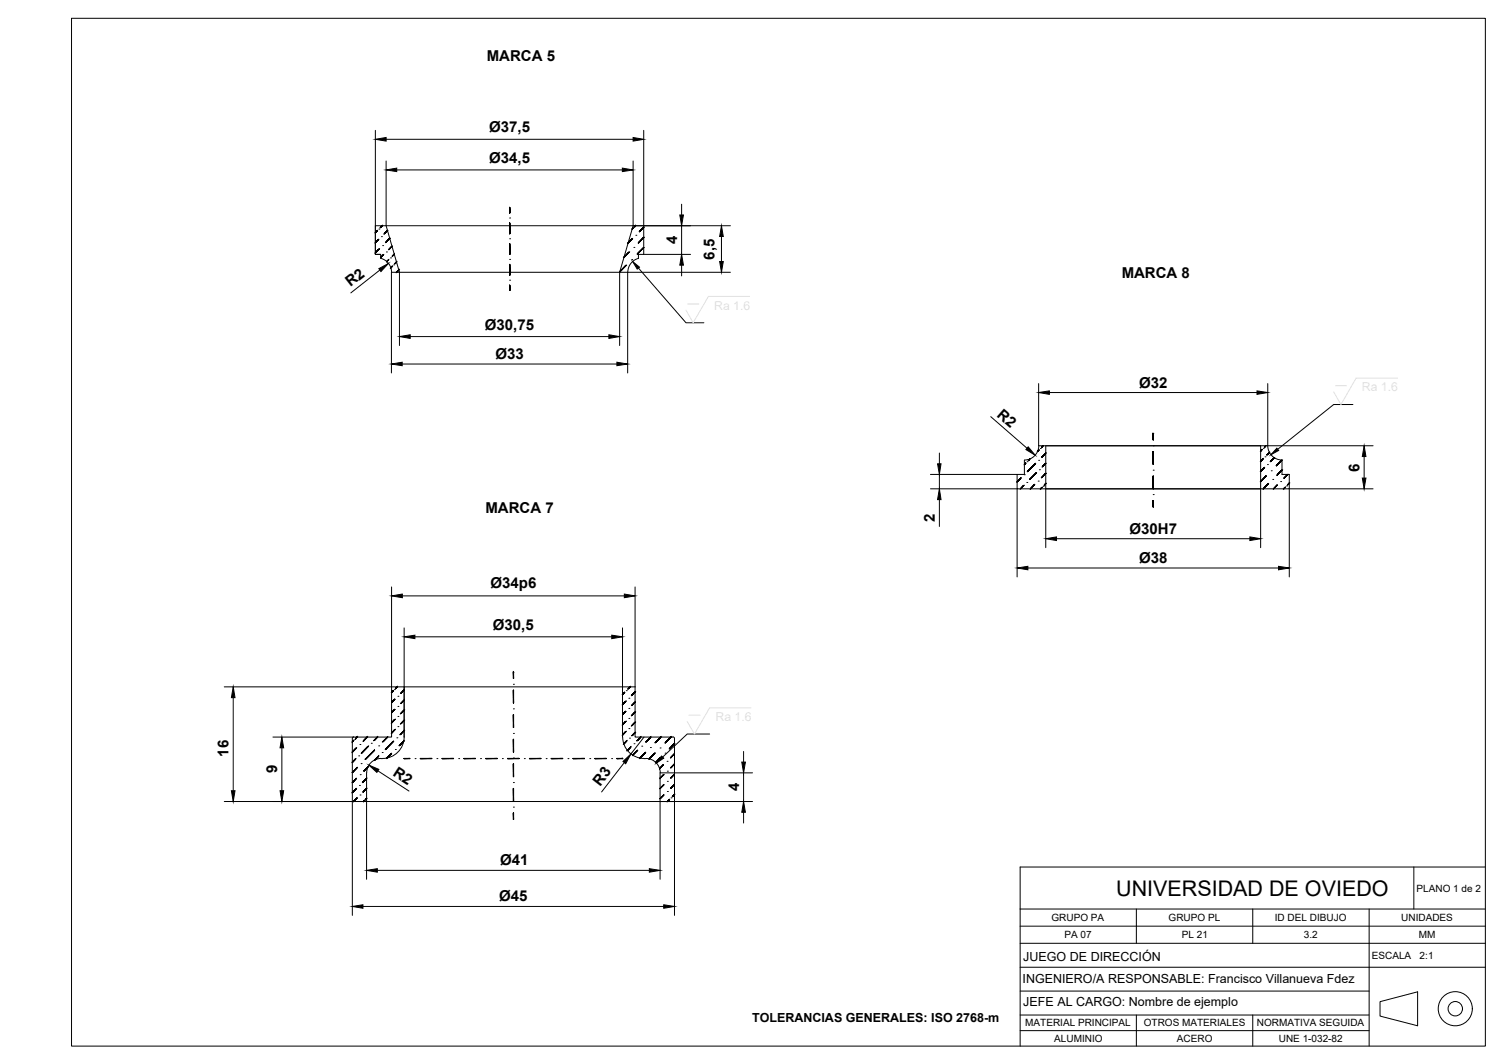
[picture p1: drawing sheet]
<svg xmlns="http://www.w3.org/2000/svg" width="420mm" height="297mm" viewBox="0 0 420 297" stroke-linecap="round" stroke-linejoin="round" font-family="sans-serif">
<!-- layer: 03_Ejes -->
<g fill="#000" stroke="#000" stroke-width=".28">
<path d="M142.4 58v1.5zM142.4 58v1.5zM142.4 58v1.5zM142.4 58v1.5z"/>
<path d="M142.4 73.8v3zM142.4 73.8v3zM142.4 73.8v3zM142.4 73.8v3z"/>
<path d="M142.4 68.1v2.9zM142.4 68.1v2.9zM142.4 68.1v2.9zM142.4 68.1v2.9z"/>
<path d="M142.4 62.3v3zM142.4 62.3v3zM142.4 62.3v3zM142.4 62.3v3z"/>
<path d="M142.4 79.6v1.5zM142.4 79.6v1.5zM142.4 79.6v1.5zM142.4 79.6v1.5z"/>
<path d="M322.2 132.9v3.6zM322.2 132.9v3.6zM322.2 132.9v3.6zM322.2 132.9v3.6z"/>
<path d="M322.2 126.1v3.5zM322.2 126.1v3.5zM322.2 126.1v3.5zM322.2 126.1v3.5z"/>
<path d="M322.2 121v1.8zM322.2 121v1.8zM322.2 121v1.8zM322.2 121v1.8z"/>
<path d="M322.2 139.7v1.8zM322.2 139.7v1.8zM322.2 139.7v1.8zM322.2 139.7v1.8z"/>
<path d="M143.4 192.7v3.5zM143.4 192.7l.1 3.5zM143.4 192.7l.1 3.5zM143.4 192.7l.1 3.5z"/>
<path d="M143.4 187.6v1.8zM143.4 187.6l.1 1.8zM143.4 187.6l.1 1.8zM143.4 187.6l.1 1.8z"/>
<path d="M143.4 213.3v3.5zM143.4 213.3l.1 3.5zM143.4 213.3l.1 3.5zM143.4 213.3l.1 3.5z"/>
<path d="M143.4 206.4v3.6zM143.4 206.4l.1 3.6zM143.4 206.4l.1 3.6zM143.4 206.4l.1 3.6z"/>
<path d="M143.4 199.5v3.6zM143.4 199.5l.1 3.6zM143.4 199.5l.1 3.6zM143.4 199.5l.1 3.6z"/>
<path d="M143.4 227v1.8zM143.4 227l.1 1.8zM143.4 227l.1 1.8zM143.4 227l.1 1.8z"/>
<path d="M143.4 220.1v3.6zM143.4 220.1l.1 3.6zM143.4 220.1l.1 3.6zM143.4 220.1l.1 3.6z"/>
</g>
<g fill="none" stroke="#000" stroke-width=".28">
<path d="M142.4 58v1.5zM142.4 58h.1M142.4 79.6v1.5zM142.4 78.2h.1M142.4 73.8v3zM142.4 72.4h.1M142.4 68.1v2.9zM142.4 66.7h.1M142.4 62.3v3zM142.4 60.9h.1M142.4 81.1h.1M322.2 139.7v1.8z"/>
<path d="M322.2 138.1h.1M322.2 132.9v3.6zM322.2 131.3h.1M322.2 126.1v3.5zM322.2 124.4h.1M322.2 121v1.8zM322.2 121h.1M322.2 141.5h.1M143.4 199.5l.1 3.6zM143.4 197.9h.1M143.4 192.7l.1 3.5zM143.4 191h.1"/>
<path d="M143.4 187.6l.1 1.8zM143.4 187.6h.1M143.4 218.5h.1M143.4 213.3l.1 3.5zM143.4 211.6h.1M143.4 206.4l.1 3.6zM143.4 204.8h.1M143.4 228.8h.1M143.4 227l.1 1.8zM143.4 225.3h.1M143.4 220.1l.1 3.6z"/>
</g>
<!-- layer: sombreado -->
<g fill="#000" stroke="#000" stroke-width=".28">
<path d="M104.9 64.9l.4-.5zM105.3 64.4l-.4 .5zM105.3 64.4l-.4 .5zM105.4 64.4l-.5 .5z"/>
<path d="M104.9 67.7l.8-.8zM105.7 66.9l-.8 .9zM105.7 66.9l-.8 .9zM105.7 66.9l-.8 .9z"/>
<path d="M104.9 70.6l1-1.1zM105.9 69.5l-1 1.1zM105.9 69.5l-1 1.1zM105.9 69.5l-1 1.1z"/>
<path d="M106.3 63.5l.5-.5zM106.8 63l-.5 .5zM106.8 63l-.5 .5zM106.8 63l-.5 .5z"/>
<path d="M106.3 71.9l.8-.8zM107.1 71.1l-.8 .8zM107.1 71.1l-.8 .8zM106.3 71.9l.9-.8z"/>
<path d="M107.4 65.2l.8-.9zM108.2 64.3l-.8 1zM108.2 64.3l-.8 1zM108.2 64.4l-.8 .9z"/>
<path d="M107.8 67.6l1.1-1.1zM108.9 66.5l-1.1 1.1zM108.9 66.5l-1 1.1zM108.9 66.6l-1 1z"/>
<path d="M108 73l.6-.5zM108 73.1l.6-.6zM108.6 72.5l-.6 .6zM108 73.1l.6-.6z"/>
<path d="M108.7 69.6l.8-.9zM109.5 68.7l-.8 .9zM109.5 68.7l-.8 .9zM109.5 68.8l-.8 .8z"/>
<path d="M109.6 74.3l-.5 .5zM109.6 74.3l-.5 .5zM109.6 74.3l-.4 .5zM109.6 74.4l-.4 .4z"/>
<path d="M109.6 71.5l.6-.6zM110.2 70.9l-.6 .6zM110.2 70.9l-.6 .6zM109.6 71.5l.6-.5z"/>
<path d="M110.3 73.6l.5-.5zM110.8 73.1l-.4 .5zM110.8 73.1l-.4 .5zM110.8 73.1l-.4 .5z"/>
<path d="M110.7 76l.2-.2zM110.9 75.8l-.2 .2zM110.9 75.8l-.1 .2zM110.9 75.8l-.1 .2z"/>
<path d="M111.2 75.5l.2-.2zM111.4 75.3l-.1 .3zM111.4 75.3l-.1 .3zM111.4 75.3l-.1 .3z"/>
<path d="M174.9 74.1l-1.8 1.7zM174.9 74.1l-1.8 1.7zM174.9 74.1l-1.7 1.7zM174.9 74.1l-1.7 1.7z"/>
<path d="M174.3 71.8l1.4-1.4zM175.7 70.4l-1.4 1.5zM175.7 70.4l-1.4 1.5zM175.7 70.4l-1.4 1.5z"/>
<path d="M176.6 66.7l-1.2 1.2zM176.6 66.7l-1.2 1.2zM176.6 66.7l-1.1 1.2zM176.6 66.7l-1.1 1.2z"/>
<path d="M176.6 63.9l.2-.2zM176.8 63.7l-.2 .2zM176.8 63.7l-.1 .2zM176.8 63.7l-.1 .2z"/>
<path d="M177.2 63.2l.3-.2zM177.5 63l-.2 .3zM177.5 63l-.2 .3zM177.5 63l-.2 .3z"/>
<path d="M178.1 70.9l1.7-1.8zM178.1 70.9l1.7-1.8zM179.8 69.1l-1.7 1.8zM179.8 69.1l-1.7 1.8z"/>
<path d="M178.4 67.8l1.4-1.5zM179.8 66.3l-1.4 1.5zM179.8 66.3l-1.4 1.5zM179.8 66.3l-1.4 1.5z"/>
<path d="M178.6 64.6l1.2-1.2zM179.8 63.4l-1.1 1.3zM179.8 63.4l-1.1 1.3zM179.8 63.5l-1.1 1.2z"/>
<path d="M284.1 134.5l1.1-1zM285.2 133.5l-1.1 1zM285.2 133.5l-1 1zM285.2 133.5l-1 1z"/>
<path d="M286 135.5l-.9 1zM286 135.5l-.9 1zM286 135.5l-.9 1zM286 135.5l-.9 1z"/>
<path d="M286.6 129.3l-.4 .4zM286.6 129.3l-.4 .4zM286.6 129.3l-.4 .4zM286.6 129.3l-.4 .4z"/>
<path d="M287.1 131.6l2.1-2.2zM289.2 129.4l-2.1 2.2zM289.2 129.4l-2.1 2.2zM289.2 129.5l-2.1 2.1z"/>
<path d="M287.3 128.5l.4-.4zM287.7 128.1l-.4 .5zM287.7 128.1l-.4 .5zM287.7 128.1l-.4 .5z"/>
<path d="M287.7 133.8l1.8-1.8zM289.5 132l-1.8 1.8zM289.5 132l-1.8 1.8zM289.5 132l-1.8 1.8z"/>
<path d="M287.9 136.4l1.1-1.1zM289 135.3l-1.1 1.2zM289 135.3l-1.1 1.2zM289 135.4l-1.1 1.1z"/>
<path d="M290.2 125.6l-.3 .4zM290.2 125.6l-.3 .4zM290.2 125.6l-.3 .4zM290.2 125.6l-.3 .4z"/>
<path d="M290.7 136.4l.3-.3zM291 136.1l-.3 .4zM291 136.1l-.3 .4zM291.1 136.1l-.4 .4z"/>
<path d="M291 124.8l.4-.4zM291.4 124.4l-.4 .5zM291.4 124.4l-.4 .5zM291.4 124.4l-.4 .5z"/>
<path d="M291 133.3l1.1-1.1zM292.1 132.2l-1.1 1.1zM292.1 132.2l-1.1 1.1zM292.1 132.2l-1.1 1.1z"/>
<path d="M291.1 127.5l1-1zM292.1 126.5l-1 1.1zM292.1 126.5l-1 1.1zM292.1 126.5l-1 1.1z"/>
<path d="M291.2 130.2l.9-.8zM291.2 130.3l.9-.9zM292.1 129.4l-.8 .9zM292.1 129.4l-.8 .9z"/>
<path d="M292.1 135l-.3 .4zM292.1 135l-.3 .4zM292.1 135l-.3 .4zM292.1 135l-.3 .4z"/>
<path d="M352.5 125.5l-.3 .4zM352.5 125.5l-.3 .4zM352.5 125.5l-.3 .4zM352.6 125.5l-.4 .4z"/>
<path d="M352.2 128.7l.6-.6zM352.8 128.1l-.6 .7zM352.8 128.1l-.6 .7zM352.8 128.1l-.6 .7z"/>
<path d="M353.1 130.6l-.9 1zM353.1 130.6l-.9 1zM353.1 130.6l-.9 1zM353.1 130.6l-.9 1z"/>
<path d="M353.7 132.9l-1.5 1.5zM353.7 132.9l-1.5 1.5zM353.7 132.9l-1.5 1.5zM353.7 132.9l-1.5 1.5z"/>
<path d="M352.9 136.4l1.3-1.3zM354.2 135.1l-1.3 1.4zM354.2 135.1l-1.2 1.4zM354.3 135.1l-1.3 1.4z"/>
<path d="M353.2 124.8l.4-.4zM353.2 124.8l.4-.4zM353.6 124.4l-.3 .5zM353.6 124.4l-.3 .5z"/>
<path d="M353.9 126.9l.7-.6zM354.6 126.3l-.6 .7zM354.6 126.3l-.6 .7zM354.6 126.3l-.6 .7z"/>
<path d="M354.9 128.8l1-1zM355 128.8l.9-1zM355.9 127.8l-.9 1zM355.9 127.8l-.9 1z"/>
<path d="M356.8 135.4l-1 1.1zM356.8 135.4l-1 1.1zM356.8 135.4l-1 1.1zM356.8 135.4l-1 1.1z"/>
<path d="M356.5 130l1.6-1.5zM358.1 128.5l-1.5 1.5zM358.1 128.5l-1.5 1.5zM358.1 128.5l-1.5 1.5z"/>
<path d="M356.8 132.6l1.3-1.4zM358.1 131.2l-1.3 1.4zM358.1 131.2l-1.3 1.4zM358.1 131.3l-1.3 1.3z"/>
<path d="M358.6 136.4l.4-.4zM359 136l-.4 .5zM359 136l-.4 .5zM359 136l-.4 .5z"/>
<path d="M358.7 133.5l1-1.1zM359.7 132.4l-1 1.1zM359.7 132.4l-1 1.1zM359.7 132.4l-1 1.1z"/>
<path d="M359.7 135.3l.5-.4zM360.2 134.9l-.5 .4zM360.2 134.9l-.4 .4zM360.2 134.9l-.4 .4z"/>
<path d="M109.4 193.3l.4-.4zM109.8 192.9l-.4 .4zM109.8 192.9l-.4 .4zM109.8 192.9l-.4 .4z"/>
<path d="M110.3 195.2l-.9 .9zM110.3 195.2l-.9 .9zM110.3 195.2l-.9 .9zM109.4 196.1l.9-.9z"/>
<path d="M109.4 198.9l.9-.9zM110.3 198l-.9 1zM110.3 198l-.9 1zM109.4 199l.9-.9z"/>
<path d="M111 191.7l-.5 .5zM111 191.7l-.5 .5zM111 191.7l-.4 .5zM111 191.8l-.4 .4z"/>
<path d="M112 193.5l.9-.9zM112 193.5l.9-.9zM112.9 192.6l-.9 1zM112.9 192.6l-.9 1z"/>
<path d="M112 196.4l.9-1zM112 196.4l.9-1zM112.9 195.4l-.9 1zM112.9 195.5l-.9 .9z"/>
<path d="M112 199.2l.9-1zM112.9 198.2l-.9 1zM112.9 198.2l-.9 1zM112.9 198.3l-.9 .9z"/>
<path d="M173.9 193.8l.6-.5zM174.5 193.3l-.6 .6zM174.5 193.3l-.6 .6zM174.5 193.3l-.6 .6z"/>
<path d="M173.9 196.7l.9-.9zM174.8 195.8l-.9 .9zM174.8 195.8l-.9 .9zM174.8 195.8l-.9 .9z"/>
<path d="M173.9 199.5l.9-.9zM174.8 198.6l-.9 .9zM174.8 198.6l-.9 .9zM173.9 199.5l.9-.9z"/>
<path d="M175.5 192.3l.5-.6zM176 191.7l-.5 .6zM176 191.7l-.5 .6zM176 191.8l-.5 .5z"/>
<path d="M176.5 194.1l.9-.9zM177.4 193.2l-.9 .9zM177.4 193.2l-.9 .9zM177.4 193.2l-.9 .9z"/>
<path d="M176.5 196.9l.9-.9zM176.5 196.9l.9-.9zM177.4 196l-.9 1zM177.4 196l-.9 1z"/>
<path d="M176.5 199.7l.9-.9zM177.4 198.8l-.9 1zM177.4 198.8l-.9 1zM177.4 198.8l-.9 1z"/>
<path d="M98.4 207.1l.4-.4zM98.8 206.7l-.4 .4zM98.8 206.7l-.3 .4zM98.8 206.8l-.3 .3z"/>
<path d="M99.5 208.9l-1.1 1.1zM99.5 208.9l-1.1 1.1zM99.5 208.9l-1 1.1zM99.5 208.9l-1 1.1z"/>
<path d="M98.4 212.8l.9-.9zM99.3 211.9l-.9 .9zM99.3 211.9l-.8 .9zM99.4 211.9l-.9 .9z"/>
<path d="M99.7 214.3l-1.3 1.3zM99.7 214.3l-1.3 1.3zM99.7 214.3l-1.2 1.3zM99.7 214.4l-1.2 1.2z"/>
<path d="M99.5 217.3l-1.1 1.2zM99.5 217.3l-1.1 1.2zM99.5 217.3l-1 1.2zM99.6 217.3l-1.1 1.2z"/>
<path d="M99.4 206.1l.4-.4zM99.8 205.7l-.4 .4zM99.8 205.7l-.4 .4zM99.8 205.8l-.4 .3z"/>
<path d="M101 210.2l1.8-1.8zM102.8 208.4l-1.8 1.8zM102.8 208.4l-1.8 1.8zM102.9 208.4l-1.9 1.8z"/>
<path d="M101.3 218.3l1.1-1.1zM102.4 217.2l-1 1.1zM102.4 217.2l-1 1.1zM102.4 217.3l-1 1z"/>
<path d="M102.6 205.7l-1.1 1.2zM102.6 205.7l-1.1 1.2zM102.6 205.7l-1 1.2zM102.6 205.8l-1 1.1z"/>
<path d="M101.6 215.2l1.2-1.1zM101.6 215.2l1.2-1.1zM102.8 214.1l-1.1 1.2zM102.8 214.1l-1.1 1.2z"/>
<path d="M102 211.9l2.6-2.5zM104.6 209.4l-2.5 2.6zM104.6 209.4l-2.5 2.6zM104.6 209.4l-2.5 2.6z"/>
<path d="M104.5 206.7l1-1zM105.5 205.7l-1 1zM105.5 205.7l-.9 1zM105.5 205.8l-.9 .9z"/>
<path d="M104.7 212.1l1-1zM105.7 211.1l-1 1.1zM105.7 211.1l-1 1.1zM105.7 211.1l-1 1.1z"/>
<path d="M106.9 207l1.3-1.2zM107 207l1.2-1.2zM108.2 205.8l-1.2 1.3zM108.2 205.8l-1.2 1.3z"/>
<path d="M107.7 209.1l2.2-2.1zM109.9 207l-2.2 2.2zM109.9 207l-2.2 2.2zM109.9 207l-2.2 2.2z"/>
<path d="M108 211.6l1.3-1.2zM109.3 210.4l-1.3 1.3zM109.3 210.4l-1.2 1.3zM109.3 210.4l-1.2 1.3z"/>
<path d="M110.3 200.9l-.9 .9zM110.3 200.9l-.9 .9zM110.3 200.9l-.9 .9zM110.3 200.9l-.9 .9z"/>
<path d="M109.4 204.6l.9-.9zM110.3 203.7l-.9 .9zM110.3 203.7l-.9 .9zM110.3 203.7l-.9 .9z"/>
<path d="M111.5 208.1l1.3-1.3zM112.8 206.8l-1.2 1.3zM112.8 206.8l-1.2 1.3zM112.8 206.9l-1.2 1.2z"/>
<path d="M111.8 205l1.1-1.1zM112.9 203.9l-1.1 1.1zM112.9 203.9l-1.1 1.1zM112.9 203.9l-1.1 1.1z"/>
<path d="M112 202l.9-.9zM112.9 201.1l-.9 .9zM112.9 201.1l-.9 .9zM112.9 201.1l-.9 .9z"/>
<path d="M112.9 211.7h1.6zM112.9 211.8l1.6-.1zM112.9 211.8l1.6-.1zM112.9 211.8h1.6z"/>
<path d="M117.4 211.7h3.2zM117.4 211.8l3.2-.1zM117.4 211.8l3.2-.1zM117.4 211.8h3.2z"/>
<path d="M123.5 211.7h3.2zM123.5 211.8l3.2-.1zM123.5 211.8l3.2-.1zM123.5 211.8h3.2z"/>
<path d="M129.6 211.7h3.2zM129.6 211.8l3.2-.1zM129.6 211.8l3.2-.1zM129.6 211.8h3.2z"/>
<path d="M135.7 211.7h3.2zM135.7 211.8l3.2-.1zM135.7 211.8l3.2-.1zM135.7 211.8h3.2z"/>
<path d="M141.8 211.7h3.2zM141.8 211.8l3.2-.1zM141.8 211.8l3.2-.1zM141.8 211.8h3.2z"/>
<path d="M147.9 211.7h3.2zM147.9 211.8l3.2-.1zM147.9 211.8l3.2-.1zM147.9 211.8h3.2z"/>
<path d="M154 211.7h3.2zM154 211.8l3.2-.1zM154 211.8l3.2-.1zM154 211.8h3.2z"/>
<path d="M160.1 211.7h3.2zM160.1 211.8l3.2-.1zM160.1 211.8l3.2-.1zM160.1 211.8h3.2z"/>
<path d="M166.2 211.7h3.2zM166.2 211.8l3.2-.1zM166.2 211.8l3.2-.1zM166.2 211.8h3.2z"/>
<path d="M172.3 211.7h1.6zM172.3 211.8l1.6-.1zM172.3 211.8l1.6-.1zM172.3 211.8h1.6z"/>
<path d="M173.9 202.3l.9-.9zM174.8 201.4l-.9 .9zM174.8 201.4l-.9 .9zM174.8 201.4l-.9 .9z"/>
<path d="M173.9 205.1l.9-.9zM174.8 204.2l-.9 1zM174.8 204.2l-.9 1zM174.8 204.2l-.9 1z"/>
<path d="M174.2 207.6l.8-.8zM175 206.8l-.8 .9zM175 206.8l-.7 .9zM175.1 206.8l-.8 .9z"/>
<path d="M175.2 209.5l1-1zM176.2 208.5l-1 1zM176.2 208.5l-.9 1zM176.2 208.6l-.9 .9z"/>
<path d="M176.5 202.6l.9-1zM177.4 201.6l-.9 1zM177.4 201.6l-.9 1zM177.4 201.7l-.9 .9z"/>
<path d="M176.6 205.3l.8-.8zM177.4 204.5l-.8 .8zM177.4 204.5l-.8 .8zM177.4 204.5l-.8 .8z"/>
<path d="M176.7 210.8l1.3-1.3zM178 209.5l-1.3 1.3zM178 209.5l-1.3 1.3zM176.7 210.8l1.4-1.3z"/>
<path d="M179 205.7l-1 1zM179 205.7l-1 1.1zM179 205.7l-1 1.1zM179 205.8l-1 1z"/>
<path d="M180.3 210.1l-1.6 1.6zM180.3 210.1l-1.6 1.6zM180.3 210.1l-1.5 1.6zM180.3 210.1l-1.5 1.6z"/>
<path d="M180.5 207.1l1.3-1.4zM181.8 205.7l-1.3 1.4zM181.8 205.7l-1.3 1.4zM181.8 205.8l-1.3 1.3z"/>
<path d="M181.4 211.8l1.5-1.5zM182.9 210.3l-1.5 1.6zM182.9 210.3l-1.5 1.6zM182.9 210.3l-1.5 1.6z"/>
<path d="M183 207.3l1.6-1.6zM184.6 205.7l-1.5 1.6zM184.6 205.7l-1.5 1.6zM184.6 205.8l-1.5 1.5z"/>
<path d="M184.5 211.5l-1.3 1.4zM184.5 211.5l-1.3 1.4zM184.5 211.5l-1.3 1.4zM184.5 211.5l-1.3 1.4z"/>
<path d="M184.2 214.6l1.1-1.1zM185.3 213.5l-1.1 1.1zM185.3 213.5l-1.1 1.1zM184.2 214.6l1.1-1z"/>
<path d="M184.4 217.2l1-1zM185.4 216.2l-1 1.1zM185.4 216.2l-1 1.1zM184.4 217.3l1.1-1z"/>
<path d="M185.8 207.3l1.7-1.6zM187.5 205.7l-1.6 1.7zM187.5 205.7l-1.6 1.7zM187.5 205.8l-1.6 1.6z"/>
<path d="M188.4 207.6l-1.4 1.4zM188.4 207.6l-1.3 1.4zM188.4 207.6l-1.3 1.4zM188.4 207.6l-1.3 1.4z"/>
<path d="M187.3 211.5l1.1-1.1zM187.3 211.5l1.1-1.1zM188.4 210.4l-1 1.2zM188.4 210.5l-1 1.1z"/>
<path d="M187.4 214.3l1-1zM187.4 214.3l1-1zM188.4 213.3l-1 1.1zM188.4 213.3l-1 1.1z"/>
<path d="M187.4 217.2l1-1.1zM187.4 217.2l1-1.1zM188.4 216.1l-1 1.1zM188.4 216.1l-1 1.1z"/>
<path d="M187.4 220l1-1.1zM187.4 220l1-1.1zM188.4 218.9l-1 1.1zM188.4 219l-1 1z"/>
<path d="M98.4 221.2l1-1zM99.4 220.2l-1 1.1zM99.4 220.2l-.9 1.1zM99.4 220.2l-.9 1.1z"/>
<path d="M98.8 223.7l.9-.9zM99.7 222.8l-.9 1zM99.7 222.8l-.9 1zM99.7 222.8l-.9 1z"/>
<path d="M101.4 221.1l1-1zM102.4 220.1l-.9 1zM102.4 220.1l-.9 1zM102.4 220.1l-.9 1z"/>
<path d="M101.6 223.7l.2-.2zM101.8 223.5l-.2 .3zM101.8 223.5l-.2 .3zM101.8 223.5l-.2 .3z"/>
<path d="M102.2 223.1l.2-.2zM102.4 222.9l-.2 .3zM102.4 222.9l-.2 .3zM102.4 222.9l-.2 .3z"/>
<path d="M184.4 220.1l1-1zM185.4 219.1l-1 1zM185.4 219.1l-1 1zM184.4 220.1l1.1-1z"/>
<path d="M184.4 222.9l1-1zM185.4 221.9l-1 1.1zM185.4 221.9l-1 1.1zM184.4 223l1.1-1.1z"/>
<path d="M186.4 223.7l.5-.5zM186.9 223.2l-.5 .6zM186.9 223.2l-.4 .6zM186.9 223.3l-.4 .5z"/>
<path d="M187.9 222.3l.5-.6zM188.4 221.7l-.5 .6zM188.4 221.7l-.5 .6zM188.4 221.8l-.5 .5z"/>
</g>
<g fill="none" stroke="#000" stroke-width=".28">
<path d="M104.9 64.9h.1M104.9 67.8h.1M104.9 70.6h.1M105.3 64.4l-.4 .5zM105.7 66.9l-.8 .9zM105.8 64h.1M105.9 69.5l-1 1.1zM106.3 71.9h.1M106.6 66.1h.1M106.8 63l-.5 .5zM106.8 63h.1M106.9 68.6h.1"/>
<path d="M107.1 71.1l-.8 .8zM107.9 70.3h.1M108 73.1h.1M108 73l.6-.5zM108.2 64.3l-.8 1zM108.2 64.4h.1M108.9 66.5l-1.1 1.1zM108.9 66.6h.1M109.1 72h.1M109.1 74.8h.1M109.5 68.7l-.8 .9zM109.5 68.8h.1"/>
<path d="M109.6 74.3l-.5 .5zM110 73.9h.1M110.2 70.9l-.6 .6zM110.2 71h.1M110.7 76h.1M110.8 73.1l-.4 .5zM110.8 73.1h.1M110.9 75.8l-.2 .2zM111.1 75.7h.1M111.4 75.3l-.1 .3zM111.4 75.3h.1M173.1 75.8h.1"/>
<path d="M174.3 71.9h.1M174.9 74.1l-1.8 1.7zM175.4 67.9h.1M175.7 70.4l-1.4 1.5zM176.5 72.5h.1M176.6 66.7l-1.2 1.2zM176.6 63.9h.1M176.8 63.7l-.2 .2zM177.1 63.4h.1M177.1 69.1h.1M177.5 63l-.2 .3zM177.5 63h.1"/>
<path d="M177.6 65.7h.1M178.1 70.9l1.8-1.8zM178.4 67.8l1.5-1.5zM178.6 64.6l1.3-1.1zM179.8 63.5h.1M179.8 66.3h.1M179.8 69.1h.1M284.1 134.5h.1M285.1 136.5h.1M285.2 133.5l-1.1 1zM286 135.5l-.9 1zM286.1 132.5h.1"/>
<path d="M286.2 129.7h.1M286.6 129.3l-.4 .4zM286.9 134.7h.1M286.9 128.9h.1M287.3 128.5l.4-.4zM287.7 133.8l1.9-1.8zM287.7 128.1h.1M287.9 136.5h.1M289 135.3l-1.1 1.2zM289.2 129.4l-2.1 2.2zM289.9 126h.1M290 134.3h.1"/>
<path d="M290.2 128.5h.1M290.2 125.6l-.3 .4zM290.4 131.1h.1M290.6 125.2h.1M290.7 136.5h.1M291 124.8l.4-.4zM291 136.1l-.3 .4zM291.2 130.2l1-.8zM291.4 124.4h.1M291.4 135.7h.1M292.1 126.5l-1 1.1zM292.1 126.5h.1"/>
<path d="M292.1 129.4h.1M292.1 132.2l-1.1 1.1zM292.1 132.2h.1M292.1 135l-.3 .4zM292.1 135h.1M352.2 125.9h.1M352.2 128.8h.1M352.2 131.6h.1M352.2 134.4h.1M352.5 125.5l-.3 .4zM352.8 128.1l-.6 .7zM352.9 125.2h.1"/>
<path d="M352.9 136.5h.1M353.1 130.6l-.9 1zM353.4 127.5h.1M353.6 124.4l-.3 .5zM353.6 124.4h.1M353.7 132.9l-1.5 1.5zM354.1 129.7h.1M354.2 135.1l-1.3 1.4zM354.6 126.3l-.6 .7zM354.6 126.3h.1M354.9 128.8l1.1-1zM355.1 131.4h.1"/>
<path d="M355.6 133.8h.1M355.8 136.5h.1M355.9 127.8h.1M356.5 130l1.6-1.5zM356.8 132.6l1.4-1.3zM356.8 135.4l-1 1.1zM357.8 134.4h.1M358.1 128.5h.1M358.1 131.3h.1M358.6 136.5h.1M358.7 133.5l1.1-1.1zM359 136l-.4 .5z"/>
<path d="M359.4 135.7h.1M359.7 132.4h.1M360.2 134.9l-.5 .4zM360.2 134.9h.1M109.4 193.3h.1M109.4 193.3l.4-.4zM109.4 196.1h.1M109.4 199h.1M110.2 192.5h.1M110.3 195.2l-.9 .9zM110.3 198l-.9 1zM111 191.7l-.5 .5z"/>
<path d="M111 191.8h.1M111.2 194.4h.1M111.2 197.2h.1M112.9 192.6l-.9 1zM112.9 192.6h.1M112.9 195.4l-.9 1zM112.9 195.5h.1M112.9 198.2l-.9 1zM112.9 198.3h.1M173.9 193.9h.1M173.9 196.7h.1M173.9 199.5h.1"/>
<path d="M174.5 193.3l-.6 .6zM174.8 195.8l-.9 .9zM174.8 198.6l-.9 .9zM175 192.8h.1M175.7 194.9h.1M175.7 197.8h.1M176 191.7l-.5 .6zM176 191.8h.1M177.4 193.2l-.9 .9zM177.4 193.2h.1M177.4 196l-.9 1zM177.4 196h.1"/>
<path d="M177.4 198.8l-.9 1zM177.4 198.8h.1M98.4 207.1h.1M98.4 210h.1M98.4 212.8h.1M98.4 215.6h.1M98.4 218.5h.1M98.8 206.7l-.4 .4zM99.1 206.4h.1M99.3 211.9l-.9 .9zM99.5 208.9l-1.1 1.1zM99.5 217.3l-1.1 1.2z"/>
<path d="M99.7 214.3l-1.3 1.3zM99.8 205.7l-.4 .4zM99.8 205.8h.1M100.2 211h.1M100.4 219.3h.1M100.5 207.8h.1M100.6 216.3h.1M100.9 213.2h.1M101.6 215.2l1.2-1.1zM102 211.9l2.6-2.4zM102.4 217.2l-1 1.1zM102.4 217.3h.1"/>
<path d="M102.6 205.7l-1.1 1.2zM102.6 205.8h.1M102.8 214.1h.1M102.8 208.4l-1.8 1.8zM103.7 207.5h.1M104.7 212.2h.1M105.5 205.7l-1 1zM105.5 205.8h.1M105.7 211.1l-1 1.1zM105.8 208.2h.1M106.8 210.1h.1M106.9 207l1.4-1.2z"/>
<path d="M108 211.7h.1M108.2 205.8h.1M109.3 210.4l-1.3 1.3zM109.4 201.8h.1M109.4 204.6h.1M109.9 207l-2.2 2.2zM110.3 200.9l-.9 .9zM110.3 203.7l-.9 .9zM110.4 209.2h.1M110.9 206h.1M111.2 200h.1M111.2 202.8h.1"/>
<path d="M111.8 205l1.1-1.1zM112.8 206.8l-1.2 1.3zM112.8 206.9h.1M112.9 201.1l-.9 .9zM112.9 201.1h.1M112.9 203.9h.1M112.9 211.7v.1M112.9 211.7l1.6 .1zM116 211.8h.1M117.4 211.7l3.2 .1zM122 211.8h.1M123.5 211.7l3.2 .1z"/>
<path d="M128.1 211.8h.1M129.6 211.7l3.2 .1zM134.2 211.8h.1M135.7 211.7l3.2 .1zM140.3 211.8h.1M141.8 211.7l3.2 .1zM146.5 211.8h.1M147.9 211.7l3.2 .1zM152.6 211.8h.1M154 211.7l3.2 .1zM158.7 211.8h.1M160.1 211.7l3.2 .1z"/>
<path d="M164.8 211.8h.1M166.2 211.7l3.2 .1zM170.9 211.8h.1M172.3 211.7l1.6 .1zM173.9 202.3h.1M173.9 205.2h.1M173.9 205.1l.9-.9zM173.9 211.7v.1M174.2 207.7h.1M174.8 201.4l-.9 .9zM175 206.8l-.8 .9zM175.2 209.5h.1"/>
<path d="M175.2 209.5l1-.9zM175.7 200.6h.1M175.7 203.4h.1M175.9 206.1h.1M176.7 210.8h.1M177.1 207.6h.1M177.4 201.6l-.9 1zM177.4 201.7h.1M177.4 204.5l-.8 .8zM177.4 204.5h.1M178 209.5l-1.3 1.3zM178.7 211.7h.1"/>
<path d="M179 205.7l-1 1.1zM179 205.8h.1M179.3 208.3h.1M180.3 210.1l-1.6 1.6zM181.4 211.9h.1M181.7 208.7h.1M181.8 205.7l-1.3 1.4zM181.8 205.8h.1M182.9 210.3l-1.5 1.6zM183.2 212.9h.1M184.2 214.6h.1M184.2 214.6l1.1-1z"/>
<path d="M184.4 208.8h.1M184.4 217.3h.1M184.5 211.5l-1.3 1.4zM184.6 205.7l-1.5 1.6zM184.6 205.8h.1M185.4 216.2l-1 1.1zM185.4 219.1l-1 1zM185.8 210.3h.1M186.4 212.5h.1M186.4 215.3h.1M186.4 218.1h.1M187.5 205.7l-1.6 1.7z"/>
<path d="M187.5 205.8h.1M188.4 207.6l-1.3 1.4zM188.4 207.6h.1M188.4 210.4l-1 1.2zM188.4 210.5h.1M188.4 213.3l-1 1.1zM188.4 213.3h.1M188.4 216.1l-1 1.1zM188.4 216.1h.1M188.4 218.9l-1 1.1zM188.4 219h.1M98.4 221.3h.1"/>
<path d="M98.8 223.8h.1M99.4 220.2l-1 1.1zM99.7 222.8l-.9 1zM100.6 221.9h.1M101.6 223.8h.1M101.8 223.5l-.2 .3zM102 223.3h.1M102.4 220.1l-.9 1zM102.4 220.1h.1M102.4 222.9l-.2 .3zM102.4 222.9h.1M184.4 220.1h.1"/>
<path d="M184.4 223h.1M185.4 221.9l-1 1.1zM186.4 221h.1M186.4 223.8h.1M186.9 223.2l-.5 .6zM187.5 222.7h.1M187.9 222.3l.6-.5zM188.4 221.8h.1"/>
</g>
<!-- layer: 01_Contornos -->
<g fill="none" stroke="#000" stroke-width=".28">
<path d="M104.9 63v8h1.4M107.9 63l3.7 13h-2.2a4 4 0 0 0-3-3.9l-.1-1.1M111.6 76h61.5M179.8 63h-2.9l-3.8 13h2.3a3.9 3.9 0 0 1 3-3.8v-1.2h1.4v-8h-74.9v8h1.4M290.2 124.4h64a4.1 4.1 0 0 0 3.9 4.1v3.9h2.1v4.1h-76.1v-4.1h2.1v-4a3.9 3.9 0 0 0 4-4zM292.1 124.4v12.1h60.1v-12.1M173.9 191.8v14M98.4 206.1v17.7h90v-17.7M102.4 215.8v8M112.9 205.8v-14h64.5v14h10.6l.4 .3M112.9 205.7a6 6 0 0 1-6.5 6 4 4 0 0 0-4 4M112.9 205.8v-14h-3.5v14l-10.6-.1-.4 .4"/>
<path d="M173.9 205.7a6.1 6.1 0 0 0 6.5 6.1M180.4 211.7a4 4 0 0 1 4 4M184.4 215.8v8M395 242v11.8"/>
</g>
<!-- layer: 04_Cotas -->
<g fill="none" stroke="#000" stroke-width=".28">
<path d="M104.9 36.4v26.6M107.9 38.9h69M179.8 36.4v26.6h24.2M107.9 44.9v18.1M110.8 47.4h63.1M176.9 44.9v18.1M190.4 57v3M106.1 75.4l-8.1 6.4M109.3 76v28.1M111.6 76v20.5M173.1 76v20.5M178.4 74.8l13.2 15.3h5"/>
<path d="M179.8 71h13.1M190.4 63v8M190.4 74v3M201.5 66v7M204 76h-28.7v28.1M114.6 94h55.5M112.4 101.6h59.9M276.8 116.3l10.1 8.8M290.2 107.1v17.3M293.2 109.6h58M354.2 107.1v17.3h29.4M378 112.9h-5.4l-15.6 12.5"/>
<path d="M259.9 136.5h24.2v24.6M259.9 132.4h24.2M262.4 126.5v3M262.4 132.4v4.1M262.4 139.5v7.5M292.1 136.5v16.4M352.2 136.5v16.4M381.1 127.5v6M383.6 136.5h-23.4v24.6M287.1 158.6h70.1M295.1 150.4h54.1M109.4 163.9v27.9h-46.7"/>
<path d="M112.4 166.4h62M112.9 175.3v16.5M115.9 177.8h55M173.9 175.3v16.5M177.4 163.9v27.9M65.2 194.8v26M76.2 205.8h22.6M78.7 208.8v12M105.6 215.2l8.7 5.6M174.4 212.9l-6.3 8.2M179.9 205.8l-3.7 4.7M184.4 215.8h25.8"/>
<path d="M198.2 204.9h-6.2l-6.9 6.5M207.7 209.8v3M207.7 215.8v8M62.7 223.8h35.7v31.8M102.4 223.8v21.7M188.4 223.8v31.8M207.7 226.8v3M210.2 223.8h-25.8v21.7M101.4 253.1h84M105.4 243h76"/>
</g>
<g fill="#000" stroke="#000" stroke-width=".28">
<path d="M104.9 38.9l3-.5v1zM176.9 38.4l2.9 .5-2.9 .5zM107.9 47.4l2.9-.5v1zM173.9 46.9l3 .5-3 .5zM105.8 75l2.7-1.4-2.1 2.2zM176.7 73l1.9 1.6-.6 .5zM189.9 60h1l-.5 3zM190.4 71l.5 3h-1zM201.5 63l.6 3h-1.1zM201 73h1.1l-.6 3zM111.6 94l3-.5v1zM170.1 93.5l3 .5-3 .5z"/>
<path d="M109.3 101.6l3.1-.5v1zM172.3 101.1l3 .5-3 .5zM290.2 109.6l3-.5v1zM351.2 109.1l3 .5-3 .5zM261.9 129.5h1l-.5 2.9zM262.4 136.5l.5 3h-1zM287.2 124.7l2 2.4-2.6-1.6zM356.7 125.1l.5 .7-2.2 1.1zM381.1 124.4l.5 3.1h-1zM380.6 133.5h1l-.5 3zM284.1 158.6l3-.5v1zM292.1 150.4l3-.5v1z"/>
<path d="M349.2 149.9l3 .5-3 .5zM357.2 158.1l3 .5-3 .5zM109.4 166.4l3-.6v1.1zM112.9 177.8l3-.5v1zM170.9 177.3l3 .5-3 .5zM174.4 165.8l3 .6-3 .5zM65.2 191.8l.5 3h-1.1zM78.7 205.8l.5 3h-1zM103 213.6l2.8 1.2-.5 .8zM174 212.6l2.2-2.1-1.4 2.7zM184.8 211.1l.6 .6-2.1 1.3zM207.2 212.8h1l-.5 3z"/>
<path d="M64.6 220.8h1.1l-.5 3zM78.2 220.8h1l-.5 3zM207.7 223.8l.5 3h-1zM98.4 253.1l3-.5v1zM102.4 243l3-.5v1zM181.4 242.5l3 .5-3 .5zM185.4 252.6l3 .5-3 .5z"/>
</g>
<path d="M192.1 84.9h3.1M209.4 82.7h-11.5l-4.3 7.4-2-3.5M373 107.7h3.2M390.4 105.6h-11.6l-4.2 7.3-2-3.5M192.4 199.7h3.2M209.8 197.6h-11.6l-4.2 7.3-2-3.4" fill="none" stroke="#e1e1e1" stroke-width=".28"/>
<!-- layer: 0 -->
<g fill="none" stroke="#000" stroke-width=".28">
<path d="M20 5.1h395v286.9h-395zM285 253.8h130M285 258.6h130M317.5 253.8v9.5M350 253.8v9.5M382.5 253.8v38.2M415 242h-130v50M285 263.3h130M285 270h130M285 276.7h97.5M385.5 279.6l10.5-2.7v9.5l-10.5-2.7zM285 283.4h97.5"/>
<path d="M285 287.7h97.5M317.5 283.4v8.6M350 283.4v8.6"/>
<circle cx="406.5" cy="281.6" r="4.8"/>
<circle cx="406.5" cy="281.6" r="2.01"/>
</g>
<text font-size="6" x="311.8" y="250.1">UNIVERSIDAD DE OVIEDO</text>
<g font-size="4.2">
<text x="136" y="17.1">MARCA 5</text>
<text x="136.7" y="37">Ø37,5</text>
<text x="136.7" y="45.5">Ø34,5</text>
<text x="189.2" y="68.2" transform="rotate(-90 189.2 68.2)">4</text>
<text x="199.6" y="72.5" transform="rotate(-90 199.6 72.5)">6,5</text>
<text x="313.4" y="77.6">MARCA 8</text>
<text x="98" y="80.2" transform="rotate(-38 98 80.2)">R2</text>
<text x="135.5" y="92">Ø30,75</text>
<text x="138.4" y="100.2">Ø33</text>
<text x="318.2" y="108.2">Ø32</text>
<text x="278.3" y="116" transform="rotate(41 278.3 116)">R2</text>
<text x="379.8" y="131.6" transform="rotate(-90 379.8 131.6)">6</text>
<text x="135.6" y="143.2">MARCA 7</text>
<text x="261.2" y="145.8" transform="rotate(-90 261.2 145.8)">2</text>
<text x="315.6" y="149">Ø30H7</text>
<text x="318.2" y="157.2">Ø38</text>
<text x="137" y="164.3">Ø34p6</text>
<text x="137.7" y="175.9">Ø30,5</text>
<text x="63.8" y="211.3" transform="rotate(-90 63.8 211.3)">16</text>
<text x="77.4" y="215.9" transform="rotate(-90 77.4 215.9)">9</text>
<text x="109.6" y="216.3" transform="rotate(33 109.6 216.3)">R2</text>
<text x="167.6" y="219.6" transform="rotate(-52 167.6 219.6)">R3</text>
<text x="206.5" y="220.9" transform="rotate(-90 206.5 220.9)">4</text>
<text x="139.7" y="241.6">Ø41</text>
<text x="139.4" y="251.7">Ø45</text>
</g>
<g font-size="3.5">
<text x="285.9" y="268.3">JUEGO DE DIRECCIÓN</text>
<text x="285.7" y="274.5">INGENIERO/A RESPONSABLE: Francisco Villanueva Fdez</text>
<text x="285.9" y="280.9">JEFE AL CARGO: Nombre de ejemplo</text>
<text x="210.1" y="285.2">TOLERANCIAS GENERALES: ISO 2768-m</text>
</g>
<g font-size="2.8">
<text x="395.7" y="248.9">PLANO 1 de 2</text>
<text x="293.8" y="257.2">GRUPO PA</text>
<text x="326.5" y="257.2">GRUPO PL</text>
<text x="356.2" y="257.2">ID DEL DIBUJO</text>
<text x="391.5" y="257.2">UNIDADES</text>
<text x="297.4" y="261.9">PA 07</text>
<text x="330.2" y="262">PL 21</text>
<text x="364.3" y="261.9">3.2</text>
<text x="396.4" y="262">MM</text>
<text x="383.2" y="267.7">ESCALA</text>
<text x="396.6" y="267.7">2:1</text>
<text x="286.4" y="286.5">MATERIAL PRINCIPAL</text>
<text x="319.5" y="286.5">OTROS MATERIALES</text>
<text x="351.2" y="286.5">NORMATIVA SEGUIDA</text>
<text x="294.5" y="290.9">ALUMINIO</text>
<text x="328.8" y="290.9">ACERO</text>
<text x="357.3" y="290.9">UNE 1-032-82</text>
</g>
</svg>
